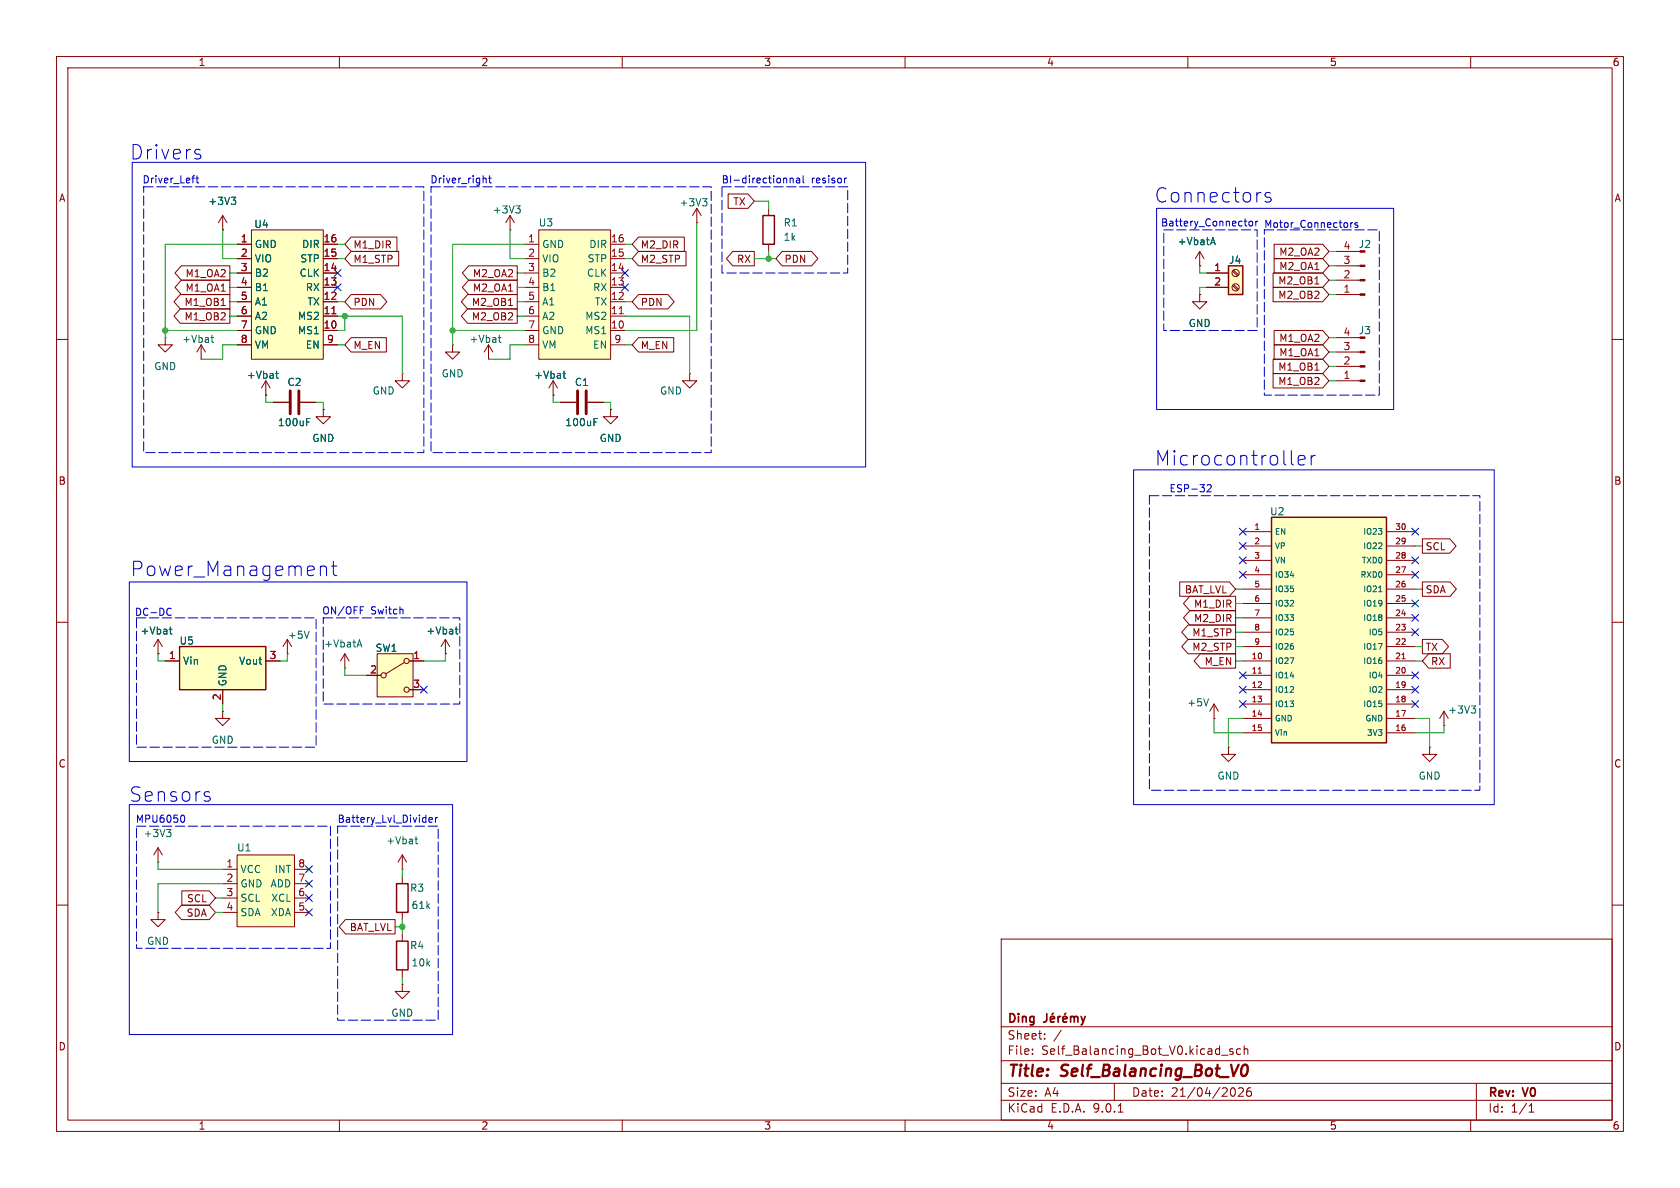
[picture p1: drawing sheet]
<svg xmlns="http://www.w3.org/2000/svg" width="297mm" height="210mm" viewBox="0 0 297 210" stroke-linecap="round" stroke-linejoin="round" font-family="sans-serif">
<g fill="none" stroke="#840000" stroke-width=".18">
<path d="M10 10h277v190h-277zM12 12h273v186h-273zM60 10v2M110 10v2M160 10v2M210 10v2M260 10v2M10 60h2M285 60h2M10 110h2M285 110h2M10 160h2"/>
<path d="M177 166h108v32h-108zM285 160h2M60 198v2M110 198v2M160 198v2M177 194.5h108M177 191.5h108M177 187.5h108M177 181.5h108M182.5 186.3v.1M182.5 185.5v.1M184.7 183.6v.1"/>
<path d="M184.7 182.8v.1M187.6 182.1l-1.3 2M197 191.5v3M197.7 196.6h.8M210 198v2M216 186.5h1.1M218 185.5l-.4-.1-.2 .2 .1 .2 .5 .2v.3h-.6M218.2 192.4l.2 .8-.2 .5-.2 .1M219.3 185.5l-.4-.1-.3 .3v.4l.1 .2h.6M219.7 192.4v.5l-.8 .9h.9M220 185.5l.2-.1 .3 .1 .1 .9M220 184.9v1.5"/>
<path d="M221.1 192.3a.59 .59 0 0 0-.7 .6v.6l.1 .2 .5 .1 .2-.1v-.5l-.1-.3h-.4l-.3 .3M260 198v2M261 191.5v6.5M270.3 196.6h.9M270.3 195.5l.4-.4v1.5"/>
</g>
<path d="M219.8 188.3a.44 .44 0 0 1 .8 .3 1.15 1.15 0 0 1-.8 1.6" fill="none" stroke="#840000" stroke-width=".4"/>
<g fill="none" stroke="#840000" stroke-width=".3">
<path d="M185.1 179.2v1.1a.48 .48 0 0 1-.6 .4M186.2 179.1l-.2 .2M187.1 179.7v1M187.5 179.7l-.3 .1-.1 .2M188.4 179.1l-.2 .2M189.3 179.8l.4-.1 .2 .2M189.3 179.7v1M189.9 179.9l.2-.2 .4 .1 .1 .9M189.9 179.9v.8M191.1 179.7l.4 1M191.8 179.7l-.3 1M185.7 180.2l.7-.2-.1-.2-.4-.1-.2 .2 .1 .7h.5"/>
<path d="M187.9 180.2l.7-.2v-.2l-.5-.1-.2 .2 .1 .7h.6M191.5 180.7l-.2 .3-.2 .2"/>
</g>
<path d="M66.7 115.6h6.3v7.6h-6.3z" fill="#ffffc2"/>
<g fill="none" stroke="#840000" stroke-width=".18">
<path d="M123.2 39.4h.1M123.2 36.8l-.8 1.3M123.2 36.8l.8 1.3M123.2 36.8v2.6M48.3 71.1h2.8M53.1 71.1h2.8M57.1 72.4v1.3h1.3l-1.3 1.2-1.2-1.2h1.2M57.1 72.4h.1M71.1 66v1.3h1.3l-1.3 1.3-1.3-1.3h1.3M71.1 66h.1M97.8 69.9h.1M97.8 67.3l-.8 1.3"/>
<path d="M97.8 67.3l.8 1.3M97.8 67.3v2.6M50.8 115.6h.1M50.8 113l-.8 1.3M50.8 113l.8 1.3M50.8 113v2.6M64.8 119.4h2.5M66.7 115.6h6.3v7.6h-6.3zM71.5 117.1l-3.3 2M72.4 116.8h2.5M78.7 115.6h.1M78.7 113l.8 1.3"/>
<path d="M78.7 113l-.7 1.3M78.7 113v2.6M72.4 121.9h2.5M71.1 153.7h.1M71.1 151.1l.8 1.3M71.1 151.1l-.7 1.3M71.1 151.1v2.6"/>
<circle cx="67.8" cy="119.4" r=".46"/>
<circle cx="71.9" cy="116.8" r=".46"/>
<circle cx="71.9" cy="121.9" r=".46"/>
</g>
<path d="M124.2 35.1h.8l-.4 .5M124.7 35.6l.3 .2v.4l-.3 .2M54.2 74.6h.4M54.2 74h.6M99.5 66h.5M99.7 65.6v1.1l.3 .2M54.6 111.6l-.4 1.2M80.5 111.2h.5M80.7 110.8v1.1l.3 .2M73.4 148.3h.4M73.5 147.9v1.1l.3 .2" fill="none" stroke="#006464" stroke-width=".18"/>
<path d="M51.3 69.1v4.1M52.8 69.1v4.1" fill="none" stroke="#840000" stroke-width=".51"/>
<path d="M95.2 40.6h12.7v22.9h-12.7z" fill="#ffffc2"/>
<g fill="none" stroke="#840000" stroke-width=".18">
<path d="M90.2 38.1l-.8 1.3M90.2 38.1l.7 1.3M90.2 38.1v2.5M90.2 40.6h.1M92.7 43.2h2.5M92.7 45.7h2.5M92.7 48.3h2.5M92.7 50.8h2.5M92.7 53.3h2.5M92.7 55.9h2.5M92.7 58.4h2.5M95.2 40.6h12.7v22.9h-12.7z"/>
<path d="M107.9 43.2h2.6M107.9 45.7h2.6M107.9 48.3h2.6M107.9 50.8h2.6M107.9 53.3h2.6M107.9 55.9h2.6M107.9 58.4h2.6M86.4 63.5h.1M86.4 61l-.8 1.2M86.4 61l.7 1.2M86.4 61v2.5M92.7 61h2.5"/>
<path d="M107.9 61h2.6M121.9 66v1.3h1.3l-1.3 1.3-1.3-1.3h1.3M121.9 66h.1M61 118.1h.1M61 115.6l.7 1.2M61 115.6l-.8 1.2M61 115.6v2.5M39.4 125.7v1.3h1.2l-1.2 1.3-1.3-1.3h1.3M39.4 125.7h.1M214.6 127h.1M214.6 124.5l-.7 1.2M214.6 124.5l.8 1.2"/>
<path d="M214.6 124.5v2.5M217.2 132.1v1.3h1.2l-1.2 1.2-1.3-1.2h1.3M217.2 132.1h.1M27.9 152.4h.1M27.9 149.9l-.7 1.2M27.9 149.9l.8 1.2M27.9 149.9v2.5"/>
</g>
<path d="M109.5 55.5h.7" fill="none" stroke="#a90000" stroke-width=".18"/>
<path d="M91.2 36.4h.8l-.5 .5M91.7 36.9l.3 .2v.3l-.3 .3M88.1 59.7h.5M88.3 59.3v1l.3 .2M63.2 114h.7M63.5 113.1l.5 1.3M213.7 123.5l-.5 1.3M29.5 146.6h.7l-.4 .5M30 147.1l.2 .3v.3l-.2 .2" fill="none" stroke="#006464" stroke-width=".18"/>
<path d="M41.9 151.1h10.2v12.7h-10.2z" fill="#ffffc2"/>
<path d="M39.4 153.7h2.5M39.4 156.2h2.5M39.4 158.8h2.5M41.9 151.1h10.2v12.7h-10.2zM52.1 153.7h2.5M52.1 156.2h2.5M52.1 158.8h2.5M27.9 161.3v1.3h1.3l-1.3 1.2-1.2-1.2h1.2M27.9 161.3h.1M39.4 161.3h2.5M52.1 161.3h2.5" fill="none" stroke="#840000" stroke-width=".18"/>
<path d="M217.2 47h2.5v5.1h-2.5z" fill="#ffffc2"/>
<path d="M134.9 38.1h2v5.1h-2zM217.2 47h2.5v5.1h-2.5z" fill="none" stroke="#840000" stroke-width=".25"/>
<g fill="none" stroke="#840000" stroke-width=".18">
<path d="M135.9 36.8v1.3M29.2 59.7v1.3h1.3l-1.3 1.2-1.3-1.2h1.3M29.2 59.7h.1M135.9 43.2v1.3M213.4 48.3h3.8M213.4 50.8h3.8M217.9 47.9l.9 .9M217.9 50.5l.9 .8M218.1 47.8l.8 .8M218.1 50.3l.8 .8M35.6 63.5h.1M35.6 61l-.8 1.2"/>
<path d="M35.6 61l.7 1.2M35.6 61v2.5M47 69.9h.1M47 67.3l-.8 1.3M47 67.3l.8 1.3M47 67.3v2.6"/>
<circle cx="218.4" cy="50.8" r=".63"/>
<circle cx="218.4" cy="48.3" r=".63"/>
</g>
<path d="M37.3 59.7h.5M37.5 59.3v1l.3 .2M48.7 66h.5M48.9 65.6v1.1l.3 .2" fill="none" stroke="#006464" stroke-width=".18"/>
<path d="M31.7 114.3h15.3v7.6h-15.3z" fill="#ffffc2"/>
<path d="M31.7 114.3h15.3v7.6h-15.3zM70.1 156.2h2v5.1h-2zM70.1 166.4h2v5.1h-2z" fill="none" stroke="#840000" stroke-width=".25"/>
<g fill="none" stroke="#840000" stroke-width=".18">
<path d="M212.1 52.1v1.2h1.3l-1.3 1.3-1.3-1.3h1.3M212.1 52.1h.1M212.1 47h.1M212.1 44.5l.8 1.2M212.1 44.5l-.8 1.2M212.1 44.5v2.5M236.2 59.7h3.8M236.2 52.1h4.2M236.2 49.5h4.2M236.2 47h4.2M236.2 44.5h3.8M80 61v1.2h1.3l-1.3 1.3-1.3-1.3h1.3"/>
<path d="M80 61h.1M99.1 71.1h2.8M103.9 71.1h2.8M107.9 72.4v1.3h1.3l-1.3 1.2-1.2-1.2h1.2M107.9 72.4h.1M236.2 67.3h4.2M236.2 64.8h4.2M236.2 62.2h4.2M27.9 115.6h.1M27.9 113l.8 1.3M27.9 113l-.7 1.3M27.9 113v2.6"/>
<path d="M29.2 116.8h2.5M47 116.8h2.5M39.4 121.9v2.6M252.7 132.1v1.3h1.3l-1.3 1.2-1.2-1.2h1.2M252.7 132.1h.1M255.3 128.3h.1M255.3 125.7l-.8 1.3M255.3 125.7l.7 1.3M255.3 125.7v2.6M71.1 154.9v1.3M71.1 174v1.3h1.3l-1.3 1.2-1.3-1.2h1.3M71.1 174h.1"/>
<path d="M71.1 161.3v1.3M71.1 165.1v1.3M71.1 171.5v1.2"/>
</g>
<path d="M214.1 42.9h.6M214.4 42l.4 1.3M105 74.6h.4M105 74h.6M29.9 111.2h.5M30.1 110.8v1.1l.3 .2M260.1 124.8h.8l-.5 .5M260.6 125.3l.3 .2v.3l-.3 .3" fill="none" stroke="#006464" stroke-width=".18"/>
<g fill="#840000" stroke="#840000" stroke-width=".18">
<path d="M240.4 67.2h.9v.2h-.9z"/>
<path d="M240.4 64.6h.9v.3h-.9z"/>
<path d="M240.4 62.1h.9v.3h-.9z"/>
<path d="M240.4 51.9h.9v.3h-.9z"/>
<path d="M240.4 49.4h.9v.3h-.9z"/>
<path d="M240.4 46.9h.9v.2h-.9z"/>
</g>
<path d="M102.1 69.1v4.1M103.6 69.1v4.1" fill="none" stroke="#840000" stroke-width=".51"/>
<path d="M224.8 91.4h20.3v39.9h-20.3z" fill="#ffffc2"/>
<path d="M224.8 91.4h20.3v39.9h-20.3z" fill="none" stroke="#840000" stroke-width=".25"/>
<g fill="none" stroke="#840000" stroke-width=".18">
<path d="M39.4 38.1l-.8 1.3M39.4 38.1l.7 1.3M39.4 38.1v2.5M39.4 40.6h.1M219.7 94h5.1M219.7 96.5h5.1M219.7 99.1h5.1M245.1 94h5.1M245.1 96.5h5.1M245.1 99.1h5.1M219.7 101.6h5.1M219.7 104.1h5.1"/>
<path d="M219.7 106.7h5.1M219.7 109.2h5.1M219.7 111.8h5.1M219.7 114.3h5.1M219.7 116.8h5.1M219.7 119.4h5.1M245.1 101.6h5.1M245.1 104.1h5.1M245.1 106.7h5.1M245.1 109.2h5.1M245.1 111.8h5.1M245.1 114.3h5.1"/>
<path d="M245.1 116.8h5.1M245.1 119.4h5.1M219.7 121.9h5.1M219.7 124.5h5.1M219.7 127h5.1M219.7 129.5h5.1M245.1 121.9h5.1M245.1 124.5h5.1M245.1 127h5.1M245.1 129.5h5.1"/>
</g>
<path d="M222.4 119h.6M247.8 116.5h.6" fill="none" stroke="#a90000" stroke-width=".18"/>
<path d="M40.9 34.9h.8l-.5 .5M41.4 35.4l.3 .2v.3l-.3 .2M243.7 104.6h.6" fill="none" stroke="#006464" stroke-width=".18"/>
<path d="M44.4 40.6h12.7v22.9h-12.7z" fill="#ffffc2"/>
<g fill="none" stroke="#840000" stroke-width=".18">
<path d="M128.7 34.3h3.5l1.1 1.3-1.1 1.2h-3.5zM31.9 54.6h8.7v2.6h-8.7l-1.1-1.3zM31.9 52.1h8.7v2.5h-8.7l-1.1-1.3zM32 47h8.6v2.5h-8.6l-1.1-1.2zM32 49.5h8.6v2.6h-8.6l-1.1-1.3zM39.1 54h.7M39.4 40.6h.1M41.9 43.2h2.5M41.9 45.7h2.5M41.9 48.3h2.5M41.9 50.8h2.5M41.9 53.3h2.5"/>
<path d="M41.9 55.9h2.5M41.9 58.4h2.5M44.4 40.6h12.7v22.9h-12.7zM57.1 43.2h2.6M57.1 45.7h2.6M57.1 48.3h2.6M57.1 50.8h2.6M57.1 53.3h2.6M57.1 55.9h2.6M57.1 58.4h2.6M62.1 52.1h5.2l1.1 1.2-1.1 1.3h-5.2l-1.1-1.3zM62.1 59.7h6.2v2.5h-6.2l-1.1-1.2z"/>
<path d="M62.1 44.4h8.4v2.6h-8.4l-1.1-1.3zM62.1 41.9h8.1v2.6h-8.1l-1.1-1.3zM82.7 54.6h8.7v2.6h-8.7l-1.1-1.3zM82.7 52.1h8.7v2.5h-8.7l-1.1-1.3zM82.8 49.5h8.6v2.6h-8.6l-1.1-1.3zM82.8 47h8.6v2.5h-8.6l-1.1-1.2zM89.9 54h.7M112.9 41.9h8.1v2.6h-8.1l-1.1-1.3zM112.9 44.4h8.4v2.6h-8.4l-1.1-1.3zM112.9 59.7h6.2v2.5h-6.2l-1.1-1.2zM112.9 52.1h5.2l1.1 1.2-1.1 1.3h-5.2l-1.1-1.3zM129.5 44.4h3.8v2.6h-3.8l-1.1-1.3z"/>
<path d="M138.3 44.4h5.2l1.1 1.3-1.1 1.3h-5.2l-1.1-1.3zM212.1 52.1h.1M212.1 47h.1M213.4 48.3h3.8M213.4 50.8h3.8M225.1 50.8h8.7l1.1 1.3-1.1 1.2h-8.7zM225.1 48.3h8.7l1.1 1.2-1.1 1.3h-8.7zM225.2 58.4h8.6l1.1 1.3-1.1 1.3h-8.6zM225.2 43.2h8.6l1.1 1.3-1.1 1.2h-8.6zM225.2 45.7h8.6l1.1 1.3-1.1 1.3h-8.6zM232.5 50.2h.7M41.9 61h2.5"/>
<path d="M47 69.9h.1M48.3 71.1h2.8M53.1 71.1h2.8M57.1 72.4h.1M57.1 61h2.6M97.8 69.9h.1M99.1 71.1h2.8M103.9 71.1h2.8M107.9 72.4h.1M225.1 66h8.7l1.1 1.3-1.1 1.3h-8.7zM225.1 63.5h8.7l1.1 1.3-1.1 1.2h-8.7zM225.2 61h8.6l1.1 1.2-1.1 1.3h-8.6z"/>
<path d="M232.5 65.4h.7M251.5 95.2h4.8l1.1 1.3-1.1 1.3h-4.8zM27.9 115.6h.1M29.2 116.8h2.5M47 116.8h2.5M64.8 119.4h2.5M72.4 116.8h2.5M78.7 115.6h.1M208.6 102.9h8.7l1.1 1.2-1.1 1.3h-8.7zM210 113h8.4v2.6h-8.4l-1.1-1.3zM210 110.5h8.4v2.5h-8.4l-1.1-1.2zM210.3 107.9h8.1v2.6h-8.1l-1.1-1.3z"/>
<path d="M210.3 105.4h8.1v2.6h-8.1l-1.1-1.3zM212.2 115.6h6.2v2.5h-6.2l-1.1-1.3zM251.5 113h3.5l1.1 1.3-1.1 1.3h-3.5zM251.5 102.9h4.9l1.1 1.2-1.1 1.3h-4.9zM252.6 115.6h3.8v2.5h-3.8l-1.1-1.3zM39.4 121.9v2.6M72.4 121.9h2.5M32.1 157.5h4.9l1.1 1.3-1.1 1.2h-4.9zM32.1 160h4.9l1.1 1.3-1.1 1.3h-4.9l-1.1-1.3zM61.1 162.6h8.7v2.5h-8.7l-1.1-1.3z"/>
</g>
<path d="M58.7 55.5h.7" fill="none" stroke="#a90000" stroke-width=".18"/>
<g fill="none" stroke="#009600" stroke-width=".18">
<path d="M123.2 39.4v19h-12.7M133.3 35.6h2.6v1.2M29.2 58.4h12.7M39.4 40.6v5.1h2.5M40.6 50.8h1.3M40.6 48.3h1.3M40.6 55.9h1.3M40.6 53.3h1.3M41.9 43.2h-12.7v16.5M59.7 45.7h1.3M59.7 55.9h11.4v10.1M59.7 43.2h1.3"/>
<path d="M59.7 53.3h1.3M61 55.9v2.5h-1.3M80 58.4h12.7M90.2 40.6v5.1h2.5M91.4 50.8h1.3M91.4 48.3h1.3M91.4 55.9h1.3M91.4 53.3h1.3M92.7 43.2h-12.7v17.8M110.5 45.7h1.3M110.5 55.9h11.4v10.1M110.5 43.2h1.3"/>
<path d="M110.5 53.3h1.3M133.3 45.7h3.9M135.9 44.5v1.2M212.1 47v1.3h1.3M213.4 50.8h-1.3v1.3M234.9 59.7h1.3M234.9 49.5h1.3M234.9 52.1h1.3M234.9 47h1.3M234.9 44.5h1.3M41.9 61h-2.5v2.5h-3.8M47 69.9v1.2h1.3"/>
<path d="M55.9 71.1h1.2v1.3M59.7 61h1.3M92.7 61h-2.5v2.5h-3.8M97.8 69.9v1.2h1.3M106.7 71.1h1.2v1.3M110.5 61h1.3M234.9 67.3h1.3M234.9 62.2h1.3M234.9 64.8h1.3M250.2 96.5h1.3M27.9 115.6v1.2h1.3M50.8 115.6v1.2h-1.3"/>
<path d="M61 118.1v1.3h3.8M78.7 115.6v1.2h-3.8M218.4 116.8h1.3M218.4 104.1h1.3M218.4 111.8h1.3M218.4 114.3h1.3M218.4 106.7h1.3M218.4 109.2h1.3M250.2 116.8h1.3M250.2 104.1h1.3M250.2 114.3h1.3M39.4 124.5v1.2"/>
<path d="M214.6 127v2.5h5.1M219.7 127h-2.5v5.1M250.2 127h2.5v5.1M255.3 128.3v1.2h-5.1M27.9 152.4v1.3h11.5M38.1 158.8h1.3M39.4 156.2h-11.5v5.1M71.1 153.7v1.2M38.1 161.3h1.3M69.8 163.8h1.3M71.1 162.6v2.5M71.1 172.7v1.3"/>
</g>
<g fill="none" stroke="#000084" stroke-width=".18">
<path d="M59.1 47.7l1.2 1.2M59.1 50.2l1.2 1.2M60.3 47.7l-1.2 1.2M60.3 50.2l-1.2 1.2M109.9 50.2l1.2 1.2M109.9 47.7l1.2 1.2M111.1 50.2l-1.2 1.2M111.1 47.7l-1.2 1.2M219.1 95.9l1.2 1.2M219.1 98.5l1.2 1.2M219.1 93.4l1.2 1.2M220.3 95.9l-1.2 1.2"/>
<path d="M220.3 98.5l-1.2 1.2M220.3 93.4l-1.2 1.2M249.6 98.5l1.2 1.2M249.6 93.4l1.2 1.2M250.8 98.5l-1.2 1.2M250.8 93.4l-1.2 1.2M219.1 118.8l1.2 1.2M219.1 101l1.2 1.2M220.3 118.8l-1.2 1.2M220.3 101l-1.2 1.2M249.6 101l1.2 1.2M249.6 106.1l1.2 1.2"/>
<path d="M249.6 118.8l1.2 1.2M249.6 108.6l1.2 1.2M249.6 111.2l1.2 1.2M250.8 101l-1.2 1.2M250.8 106.1l-1.2 1.2M250.8 118.8l-1.2 1.2M250.8 108.6l-1.2 1.2M250.8 111.2l-1.2 1.2M74.3 121.3l1.2 1.2M75.5 121.3l-1.2 1.2M219.1 121.3l1.2 1.2M219.1 123.9l1.2 1.2"/>
<path d="M220.3 123.9l-1.2 1.2M220.3 121.3l-1.2 1.2M249.6 123.9l1.2 1.2M249.6 121.3l1.2 1.2M250.8 123.9l-1.2 1.2M250.8 121.3l-1.2 1.2M54 158.1l1.2 1.3M54 153.1l1.2 1.2M54 155.6l1.2 1.2M55.2 158.1l-1.2 1.3M55.2 153.1l-1.2 1.2M55.2 155.6l-1.2 1.2"/>
<path d="M54 160.7l1.2 1.2M55.2 160.7l-1.2 1.2"/>
</g>
<g fill="none" stroke="#0000c2" stroke-width=".18">
<path d="M23.4 28.7h129.6v53.9h-129.6zM33.9 31.5h.5M34.3 31.1h.1M34.6 31.5h.5M34.8 31.1v1.1l.3 .1M35.1 27.2l.4 .4-.1 .4-.3 .1M35.1 26.4l.3 .1M85.6 31.5l.3 .2v.6M86.4 31.5h.5M86.6 31.1v1.1l.3 .1M139.7 31.6l.2-.1h.3v.8M139.7 31.5v.8"/>
<path d="M140.8 31.5h.5l.1 .8M141.4 31.8h-.4l-.2 .2 .2 .3h.4M142 31.1v1.1l.2 .1M149.7 31.5l-.4 .2M204.5 36.8h41.9v35.6h-41.9zM220.9 39.2l.3-.1 .3 .2v.4l-.3 .2h-.3l-.1-.2zM222 39.1v.8M222.4 39.1l-.4 .2M224.6 34.1l-.6-.1-.4 .4 .2 .3 .8 .3 .1 .2-.1 .4-.2 .1-.8-.1M238.8 39.4v.8M239.2 39.4l-.4 .2M240 39.4h-.3l-.2 .1 .1 .2 .4 .1v.3h-.5"/>
<path d="M58.9 99.2v2.2l.2 .2 .4 .2M200.4 83.1h63.8v59.1h-63.8zM213.4 85.8l.5-.1 .2 .3-.8 .9h.8M228.4 82.1l.3 .1M229.5 81.4l1.2-.3-.1-.5-.7-.1-.4 .4v.9l.1 .3 .3 .1 .7-.1M231.8 80.5v1.7M232.5 80.5a.65 .65 0 0 0-.7 .5M22.9 102.9h59.6v31.7h-59.6zM29.9 107.5l.4 .1M30.3 108.7l-.4 .1M56.8 100.2l.2-.1 .6 .1 .1 .2v1.4M58.6 100.1h.9"/>
<path d="M63.7 107.3h.6M36.8 139.9l.3 .2M22.9 142.2h57.1v40.7h-57.1zM32.2 144.1a.68 .68 0 0 1 .5 .6 .68 .68 0 0 1-.5 .7M36.8 140.8l.4 .3-.1 .4-.3 .1M75.8 144.9l.6-.1v-.2l-.4-.1-.2 .2 .1 .6h.5M77 144.5v.9M77.3 144.5l-.3 .3"/>
</g>
<path d="M25.4 33h49.5v47h-49.5zM76.2 33h49.5v47h-49.5zM127.6 33h22.3v15.3h-22.3zM205.7 40.6h16.5v17.8h-16.5zM223.5 40.6h20.3v29.3h-20.3zM203.2 87.6h58.4v52.1h-58.4zM24.1 109.2h31.8v22.9h-31.8zM57.1 109.2h24.2v15.3h-24.2zM24.1 146.1h34.3v21.5h-34.3zM59.7 146.1h17.8v34.2h-17.8z" fill="none" stroke="#0000c2" stroke-width=".18" stroke-dasharray="1.7 .6"/>
<g fill="none" stroke="#006464" stroke-width=".18">
<path d="M40.9 34.9h.8l-.5 .5M41.4 35.4l.3 .2v.3l-.3 .2M214.1 42.9h.6M214.4 42l.4 1.3M48.7 66h.5M48.9 65.6v1.1l.3 .2M54.2 74.6h.4M54.2 74h.6M99.5 66h.5M99.7 65.6v1.1l.3 .2M105 74.6h.4M105 74h.6"/>
<path d="M29.9 111.2h.5M30.1 110.8v1.1l.3 .2M80.5 111.2h.5M80.7 110.8v1.1l.3 .2"/>
</g>
<g fill="#009600" stroke="#009600" stroke-width=".18">
<circle cx="135.9" cy="45.7" r=".46"/>
<circle cx="61" cy="55.9" r=".46"/>
<circle cx="80" cy="58.4" r=".46"/>
<circle cx="71.1" cy="163.8" r=".46"/>
<circle cx="29.2" cy="58.4" r=".46"/>
</g>
<g font-size="3.5" fill="#0000c2">
<text x="23" y="28.4">Drivers</text>
<text x="204.1" y="36">Connectors</text>
<text x="204.1" y="82.5">Microcontroller</text>
<text x="23" y="102.1">Power_Management</text>
<text x="22.8" y="142">Sensors</text>
</g>
<g font-size="2.8" fill="#840000">
<text x="178" y="190.9">Title:</text>
<text x="187.7" y="190.9">Self_Balancing_Bot_V0</text>
</g>
<g font-size="2.1" fill="#840000">
<text x="178" y="184">Sheet:</text>
<text x="178" y="181.2">Ding</text>
<text x="178" y="186.7">File:</text>
<text x="184.1" y="186.7">Self_Balancing_Bot_V0.kicad_sch</text>
<text x="178" y="196.9">KiCad</text>
<text x="178" y="194.1">Size:</text>
<text x="184.7" y="194.1">A4</text>
<text x="185.7" y="196.9">E.D.A.</text>
<text x="193.3" y="196.9">9.0.1</text>
<text x="200" y="194.1">Date:</text>
<text x="207" y="194.1">21/04/2026</text>
<text x="263" y="194.3">Rev:</text>
<text x="263" y="196.9">Id:</text>
<text x="267.1" y="196.9">1/1</text>
<text x="269.4" y="194.3">V0</text>
</g>
<g font-size="1.8" fill="#840000">
<text x="35" y="11.9">1</text>
<text x="85" y="11.9">2</text>
<text x="135" y="11.9">3</text>
<text x="185" y="11.9">4</text>
<text x="235" y="11.9">5</text>
<text x="285" y="11.9">6</text>
<text x="10.3" y="35.9">A</text>
<text x="285.3" y="35.9">A</text>
<text x="129.5" y="36.5">TX</text>
<text x="62.4" y="46.7">M1_STP</text>
<text x="62.4" y="44.1">M1_DIR</text>
<text x="113.2" y="44.1">M2_DIR</text>
<text x="113.2" y="46.7">M2_STP</text>
<text x="130.2" y="46.7">RX</text>
<text x="138.6" y="46.7">PDN</text>
<text x="226.1" y="45.4">M2_OA2</text>
<text x="226.1" y="47.9">M2_OA1</text>
<text x="32.7" y="49.2">M1_OA2</text>
<text x="32.7" y="51.8">M1_OA1</text>
<text x="83.5" y="51.8">M2_OA1</text>
<text x="83.5" y="49.2">M2_OA2</text>
<text x="225.9" y="53">M2_OB2</text>
<text x="225.9" y="50.5">M2_OB1</text>
<text x="32.5" y="56.8">M1_OB2</text>
<text x="32.5" y="54.3">M1_OB1</text>
<text x="62.4" y="54.3">PDN</text>
<text x="83.3" y="56.8">M2_OB2</text>
<text x="83.3" y="54.3">M2_OB1</text>
<text x="113.2" y="54.3">PDN</text>
<text x="62.4" y="61.9">M_EN</text>
<text x="113.2" y="61.9">M_EN</text>
<text x="225.9" y="65.7">M1_OB1</text>
<text x="226.1" y="63.2">M1_OA1</text>
<text x="226.1" y="60.6">M1_OA2</text>
<text x="225.9" y="68.3">M1_OB2</text>
<text x="10.3" y="85.9">B</text>
<text x="285.3" y="85.9">B</text>
<text x="251.9" y="97.5">SCL</text>
<text x="209.4" y="105.1">BAT_LVL</text>
<text x="211" y="107.6">M1_DIR</text>
<text x="251.9" y="105.1">SDA</text>
<text x="210.7" y="112.7">M1_STP</text>
<text x="211" y="110.2">M2_DIR</text>
<text x="210.7" y="115.3">M2_STP</text>
<text x="212.9" y="117.8">M_EN</text>
<text x="251.9" y="115.3">TX</text>
<text x="252.9" y="117.8">RX</text>
<text x="10.3" y="135.9">C</text>
<text x="285.3" y="135.9">C</text>
<text x="33" y="159.7">SCL</text>
<text x="32.9" y="162.2">SDA</text>
<text x="61.7" y="164.8">BAT_LVL</text>
<text x="10.3" y="185.9">D</text>
<text x="285.3" y="185.9">D</text>
<text x="35" y="199.9">1</text>
<text x="85" y="199.9">2</text>
<text x="135" y="199.9">3</text>
<text x="185" y="199.9">4</text>
<text x="235" y="199.9">5</text>
<text x="285" y="199.9">6</text>
</g>
<g font-size="1.8" fill="#0000c2">
<text x="25.1" y="32.6">Driver_Left</text>
<text x="76" y="32.6">Driver_right</text>
<text x="127.5" y="32.6">BI-directionnal</text>
<text x="143.4" y="32.6">resisor</text>
<text x="205.1" y="40.2">Battery_Connector</text>
<text x="223.4" y="40.5">Motor_Connectors</text>
<text x="206.7" y="87.2">ESP-32</text>
<text x="23.8" y="109.1">DC-DC</text>
<text x="56.9" y="108.8">ON/OFF</text>
<text x="65.5" y="108.8">Switch</text>
<text x="23.9" y="145.6">MPU6050</text>
<text x="59.6" y="145.6">Battery_Lvl_Divider</text>
</g>
<g font-size="1.8" fill="#006464">
<text x="36.7" y="36.4">+3V3</text>
<text x="44.9" y="40.5">U4</text>
<text x="87" y="37.9">+3V3</text>
<text x="95.1" y="40.2">U3</text>
<text x="120" y="36.7">+3V3</text>
<text x="138.4" y="40.2">R1</text>
<text x="45" y="44">GND</text>
<text x="45" y="46.6">VIO</text>
<text x="53" y="46.6">STP</text>
<text x="53.3" y="44">DIR</text>
<text x="95.8" y="44">GND</text>
<text x="95.8" y="46.6">VIO</text>
<text x="103.8" y="46.6">STP</text>
<text x="104.1" y="44">DIR</text>
<text x="138.4" y="42.8">1k</text>
<text x="208.1" y="43.5">+VbatA</text>
<text x="217.2" y="46.8">J4</text>
<text x="240.1" y="44">J2</text>
<text x="45" y="49.1">B2</text>
<text x="45" y="51.7">B1</text>
<text x="52.9" y="49.1">CLK</text>
<text x="54" y="51.7">RX</text>
<text x="95.8" y="49.1">B2</text>
<text x="95.8" y="51.7">B1</text>
<text x="103.7" y="49.1">CLK</text>
<text x="104.8" y="51.7">RX</text>
<text x="45" y="54.2">A1</text>
<text x="45" y="56.7">A2</text>
<text x="45" y="59.3">GND</text>
<text x="52.6" y="56.7">MS2</text>
<text x="52.6" y="59.3">MS1</text>
<text x="54.3" y="54.2">TX</text>
<text x="95.8" y="54.2">A1</text>
<text x="95.8" y="56.7">A2</text>
<text x="95.8" y="59.3">GND</text>
<text x="103.4" y="56.7">MS2</text>
<text x="103.4" y="59.3">MS1</text>
<text x="105.1" y="54.2">TX</text>
<text x="210.1" y="58">GND</text>
<text x="240.1" y="59.3">J3</text>
<text x="27.2" y="65.6">GND</text>
<text x="32.1" y="60.8">+Vbat</text>
<text x="45" y="61.8">VM</text>
<text x="54" y="61.8">EN</text>
<text x="82.9" y="60.8">+Vbat</text>
<text x="95.8" y="61.8">VM</text>
<text x="104.8" y="61.8">EN</text>
<text x="43.5" y="67.2">+Vbat</text>
<text x="50.7" y="68.4">C2</text>
<text x="65.8" y="70">GND</text>
<text x="78" y="66.9">GND</text>
<text x="94.3" y="67.2">+Vbat</text>
<text x="101.5" y="68.4">C1</text>
<text x="116.6" y="70">GND</text>
<text x="49" y="75.5">100uF</text>
<text x="99.8" y="75.5">100uF</text>
<text x="55.1" y="78.3">GND</text>
<text x="105.9" y="78.3">GND</text>
<text x="224.4" y="91.3">U2</text>
<text x="24.7" y="112.4">+Vbat</text>
<text x="50.8" y="113.1">+5V</text>
<text x="75.3" y="112.4">+Vbat</text>
<text x="31.6" y="114.1">U5</text>
<text x="32.3" y="117.7">Vin</text>
<text x="42.2" y="117.7">Vout</text>
<text x="57.2" y="114.7">+VbatA</text>
<text x="66.3" y="115.4">SW1</text>
<text x="40.2" y="121.4" transform="rotate(-90 40.2 121.4)">GND</text>
<text x="209.8" y="125.1">+5V</text>
<text x="37.3" y="131.7">GND</text>
<text x="255.9" y="126.3">+3V3</text>
<text x="215.1" y="138">GND</text>
<text x="250.7" y="138">GND</text>
<text x="25.3" y="148.2">+3V3</text>
<text x="68.2" y="149.5">+Vbat</text>
<text x="41.8" y="150.7">U1</text>
<text x="42.4" y="154.5">VCC</text>
<text x="48.5" y="154.5">INT</text>
<text x="42.4" y="157.1">GND</text>
<text x="42.4" y="159.6">SCL</text>
<text x="47.7" y="157.1">ADD</text>
<text x="47.9" y="159.6">XCL</text>
<text x="72.4" y="157.8">R3</text>
<text x="72.7" y="160.9">61k</text>
<text x="25.9" y="167.2">GND</text>
<text x="42.4" y="162.2">SDA</text>
<text x="47.8" y="162.2">XDA</text>
<text x="72.4" y="168">R4</text>
<text x="72.7" y="171">10k</text>
<text x="69.1" y="179.9">GND</text>
</g>
<g font-size="1.8" fill="#a90000">
<text x="42.5" y="42.9">1</text>
<text x="42.5" y="45.5">2</text>
<text x="57.1" y="42.9">16</text>
<text x="57.1" y="45.5">15</text>
<text x="93.3" y="42.9">1</text>
<text x="93.3" y="45.5">2</text>
<text x="107.9" y="42.9">16</text>
<text x="107.9" y="45.5">15</text>
<text x="237.4" y="46.7">3</text>
<text x="237.4" y="44.2">4</text>
<text x="42.5" y="48">3</text>
<text x="42.5" y="50.5">4</text>
<text x="42.5" y="53.1">5</text>
<text x="57.1" y="48">14</text>
<text x="57.1" y="50.5">13</text>
<text x="57.1" y="53.1">12</text>
<text x="93.3" y="48">3</text>
<text x="93.3" y="50.5">4</text>
<text x="93.3" y="53.1">5</text>
<text x="107.9" y="48">14</text>
<text x="107.9" y="50.5">13</text>
<text x="107.9" y="53.1">12</text>
<text x="214.6" y="48">1</text>
<text x="214.6" y="50.5">2</text>
<text x="237.4" y="51.8">1</text>
<text x="237.4" y="49.3">2</text>
<text x="42.5" y="55.6">6</text>
<text x="42.5" y="58.2">7</text>
<text x="57.1" y="55.6">11</text>
<text x="57.1" y="58.2">10</text>
<text x="93.3" y="55.6">6</text>
<text x="93.3" y="58.2">7</text>
<text x="107.9" y="55.6">11</text>
<text x="107.9" y="58.2">10</text>
<text x="237.4" y="59.4">4</text>
<text x="42.5" y="60.7">8</text>
<text x="57.7" y="60.7">9</text>
<text x="93.3" y="60.7">8</text>
<text x="108.5" y="60.7">9</text>
<text x="237.4" y="64.5">2</text>
<text x="237.4" y="62">3</text>
<text x="237.4" y="67.1">1</text>
<text x="29.8" y="116.6">1</text>
<text x="47.6" y="116.6">3</text>
<text x="65.3" y="119.1">2</text>
<text x="73" y="116.6">1</text>
<text x="39.1" y="123.9" transform="rotate(-90 39.1 123.9)">2</text>
<text x="73" y="121.7">3</text>
<text x="39.9" y="153.4">1</text>
<text x="39.9" y="156">2</text>
<text x="52.6" y="153.4">8</text>
<text x="52.6" y="156">7</text>
<text x="39.9" y="158.5">3</text>
<text x="39.9" y="161">4</text>
<text x="52.6" y="158.5">6</text>
<text x="52.6" y="161">5</text>
</g>
<g font-size="1.4" fill="#a90000">
<text x="221.6" y="93.7">1</text>
<text x="246.6" y="93.7">30</text>
<text x="221.6" y="96.3">2</text>
<text x="221.6" y="98.8">3</text>
<text x="221.6" y="101.3">4</text>
<text x="246.6" y="96.3">29</text>
<text x="246.6" y="98.8">28</text>
<text x="246.6" y="101.3">27</text>
<text x="221.6" y="103.9">5</text>
<text x="221.6" y="106.4">6</text>
<text x="246.6" y="103.9">26</text>
<text x="246.6" y="106.4">25</text>
<text x="221.6" y="109">7</text>
<text x="221.6" y="111.5">8</text>
<text x="246.6" y="109">24</text>
<text x="246.6" y="111.5">23</text>
<text x="221.2" y="116.6">10</text>
<text x="221.2" y="119.1">11</text>
<text x="221.6" y="114">9</text>
<text x="246.6" y="114">22</text>
<text x="246.6" y="116.6">21</text>
<text x="246.6" y="119.1">20</text>
<text x="221.2" y="121.7">12</text>
<text x="221.2" y="124.2">13</text>
<text x="246.6" y="121.7">19</text>
<text x="246.6" y="124.2">18</text>
<text x="221.2" y="126.7">14</text>
<text x="221.2" y="129.3">15</text>
<text x="246.6" y="126.7">17</text>
<text x="246.6" y="129.3">16</text>
</g>
<g font-size="1.4" fill="#006464">
<text x="225.3" y="94.7">EN</text>
<text x="240.9" y="94.7">IO23</text>
<text x="225.3" y="97.3">VP</text>
<text x="225.3" y="99.8">VN</text>
<text x="240.6" y="99.8">TXD0</text>
<text x="240.9" y="97.3">IO22</text>
<text x="225.3" y="102.3">IO34</text>
<text x="225.3" y="104.9">IO35</text>
<text x="225.3" y="107.4">IO32</text>
<text x="240.4" y="102.3">RXD0</text>
<text x="240.9" y="104.9">IO21</text>
<text x="240.9" y="107.4">IO19</text>
<text x="225.3" y="110">IO33</text>
<text x="225.3" y="112.5">IO25</text>
<text x="240.9" y="110">IO18</text>
<text x="241.8" y="112.5">IO5</text>
<text x="225.3" y="115">IO26</text>
<text x="225.3" y="117.6">IO27</text>
<text x="240.9" y="115">IO17</text>
<text x="240.9" y="117.6">IO16</text>
<text x="225.3" y="120.1">IO14</text>
<text x="225.3" y="122.7">IO12</text>
<text x="225.3" y="125.2">IO13</text>
<text x="240.9" y="125.2">IO15</text>
<text x="241.8" y="120.1">IO4</text>
<text x="241.8" y="122.7">IO2</text>
<text x="225.3" y="127.7">GND</text>
<text x="225.3" y="130.3">Vin</text>
<text x="241.3" y="127.7">GND</text>
<text x="241.5" y="130.3">3V3</text>
</g>
</svg>
